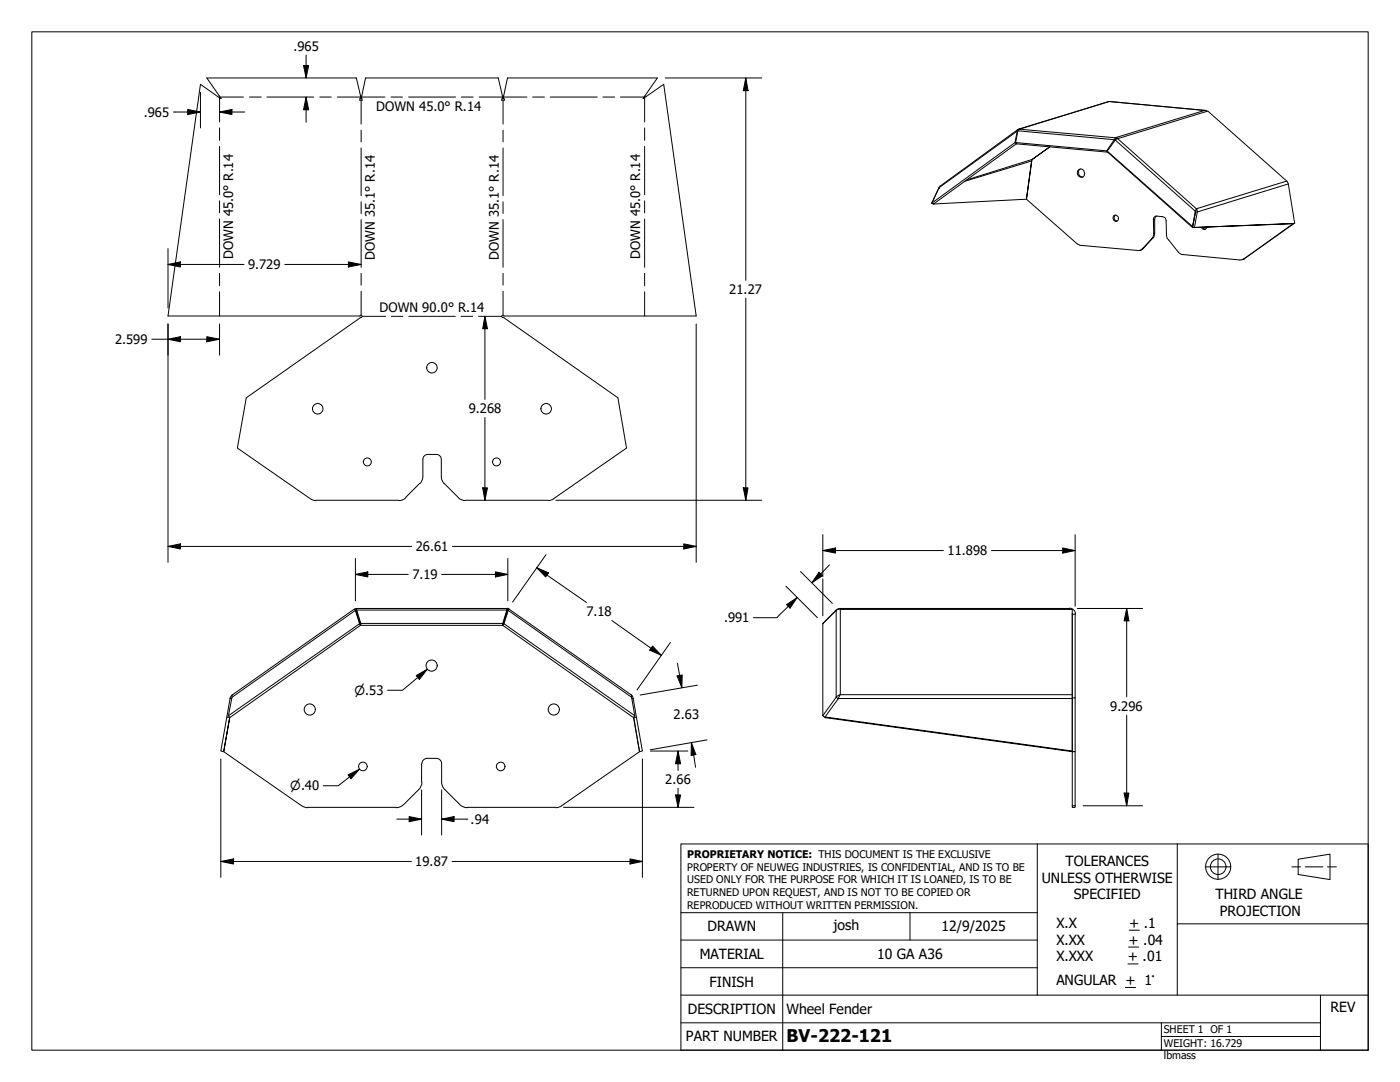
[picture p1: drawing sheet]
<svg xmlns="http://www.w3.org/2000/svg" width="279mm" height="216mm" viewBox="0 0 279 216" stroke-linecap="round" stroke-linejoin="round" font-family="sans-serif">
<!-- layer: Visible (ANSI) -->
<g fill="none" stroke="#000" stroke-width=".2">
<path d="M187.3 37.6l-1.4 3 .4 .1 18.6-.9 10 8.8 .6 .4 11.5 1 .6-.1 2.5-2.7 .2-.4-.1-3.1 .2-.5 .5-.1 1.1 .1 .6 .4 .3 3.9 2.2 2.8 .6 .4 11.9 1.2 .6-.2 9.9-7.1M187.3 37.6h.1M187.5 37.4l-.2 .2M202.6 28.4l.2 .3M202.6 28.4l-16.6 12.1M202.7 28.4l.2 .3 18.1 1.7M202.7 28.4l18.2 1.7M202.8 28.6v.1M202.8 28.7l-16.5 12M203 26.2l-.4 2.2M203 26.2h.1M203.1 25.8l-15.5 11.3-1.6 3.4"/>
<path d="M203.3 25.9l-.1-.1-.2 .4M203.5 25.7l-.4 .4-.4 2.3M203.5 25.7h.1l-.4 .1M205.9 31.9l3.6-2.6-3.6 2.6-1 7.9 1-7.8M215.1 34.1a.75 .75 0 0 1 1-.3 .75 .75 0 0 1 .3 1 .72 .72 0 0 1-.9 .6 .72 .72 0 0 1-.5-.9zM215.6 33.7a.88 .88 0 0 0-.3 1 .88 .88 0 0 0 .8 .6M220.9 30.1l.1 .3M221 30.2l17 15.2M221 30.2l17 15M221 30.3v.1M222.4 27.9l-1.5 2.2M222.4 27.9l.1 .1"/>
<path d="M222.6 27.5l.2-.1v.3v-.2zM222.8 27.4l.4 .2h-.3l-.3 .2-1.6 2.4M222.8 27.5l-.4 .4M240.5 22l-19.3-1.7-17.7 5.4M240.7 22.1l-.3-.1 .6 .2 15.9 14.1 .2 .4 1.3 7.9M186 40.5l.3 .2M186.3 40.7h.1M222.3 43a.61 .61 0 0 1 .9 .4 .61 .61 0 0 1-.7 .7 .73 .73 0 0 1-.2-1.1zM222.6 42.9a.71 .71 0 0 0-.2 .7 .71 .71 0 0 0 .5 .5M230.8 43.1l-.4 .5v3.1l-.1 .7-2.3 2.3-.5 .3M238 45.4l20.4-.8zM238.6 42.2l.2-.5 .2 .6"/>
<path d="M238.6 42.2l-.6 3.2v-.2M238.6 42.2l-.6 3M238.8 41.8l-.2 .6v-.3M239 42.3l-.4 .1-.6 3M239 42.3l-.6 3.1M239.8 45.3a.55 .55 0 0 0 .5 .5 .55 .55 0 0 0 .6-.5M240 45.3l.2 .3 .4 .1M258.2 44.6l-9.9 7.1-.4 .1M71.8 63.1h-38.3l6.5-46.3 4.1 2.9-2.8-4.1h29.8l.8 3.5 .1 .6h-.2v.3h.5l-.2-.6 .9-3.8h26.4l.9 3.5v.6h-.2v.3h.5l-.1-.6 .8-3.8h29.9l-2.9 4.1 4.2-2.9 6.4 46.3h-38.3l-.4-.1-.1 .2 .4 .1M71.8 63.1l.4-.1 .1 .2-23.2 16.2-1.7 10 14.5 10.1M100.5 63.4l22.8 16 1.7 10-14.5 10.1M61.9 99.5l1.2 .4"/>
<path d="M63.1 99.8h16.5M81 99.3a2 2 0 0 1-1.4 .6M83.8 96.5l-2.8 2.8M84.4 95.1a2 2 0 0 1-.6 1.4M84.4 91.7v3.4M87.1 90.7h-1.7a.98 .98 0 0 0-1 1M87.1 90.7a.98 .98 0 0 1 1 1M88.1 95.1a2 2 0 0 0 .6 1.4M88.1 91.7v3.4M88.6 96.5l2.8 2.8M91.5 99.3a2 2 0 0 0 1.4 .6M92.8 99.8h16.5"/>
<path d="M110.5 99.5l-1.1 .4M45.9 139.4l-.6 3.7M45.9 139.4h.3M46.4 138.6l-.1 .1-.7 4.1M46.4 138.6l-.5 .8M70.7 121.5l-24.3 17.1M70.9 121.8l-.2-.3 .4 .7M70.9 121.8l1 3-.1-.3M70.9 121.8l.9 2.7M71.1 121.9v.1M71.1 121.4l-.3 .1M71.1 121.4l.1 .3"/>
<path d="M71.2 121.7l.8 3.1v-.4M71.2 121.7l.8 2.7M71.2 122.5v.1M71.8 124.5l-26.2 18.3M71.9 124.8l-26.1 18.4M72 124.8h28.3l26.1 18.4 .3-.4-.8-4.2M72 124.4h28.3M100.6 124.5l26.1 18.3M101 122.5v.1M101.2 121.7v-.3v.6M101.2 121.7l-.9 3.1v-.4M101.2 121.7l-.9 2.7"/>
<path d="M101.2 122l.3-.5 .2 .1 24.2 17M101.2 121.4h-30.1l.1 .7M101.2 122v.2M101.2 122v.1M101.2 121.9l.1 .1M101.2 121.4l.4 .1M101.4 121.8l-.2 .4-.9 2.6 .3-.3M101.4 121.8l-.8 2.7M101.5 121.5l-.1 .3M125.9 138.6l.3 .3 .2 .5M126.1 139.4h.3l.6 3.7M166.9 139.1l.8-.5-.4 .8-2.6 3.7"/>
<path d="M166.9 139.1l.4 .3M166.9 139.1l-2.7 3.7M166.9 121.8l-2.6 2.7M167.7 121.4v.2h.3v-.2h45.4v.2h.6v17M167.7 121.5l-.8 .3-2.7 2.7v18.3M167.7 121.4l-.4 .1-.4 .2M167.7 121.4h.3M213.5 121.3a1.17 1.17 0 0 1 1.1 1.2M214 122.4v.1M214 122.6h.6v16.7M214 122.6v27.3M214.6 139.3v10.7h-.6v11.1h.6v-11.1"/>
<path d="M214.6 139.3h-.6v10.7M45.6 142.8l.2 .4M45.8 143.2l-1.2 6.8 1.2-6.8-.5-.1-1.2 6.8 .5 .1 15.6 10.8 1.2 .4M84.1 152.4v3.6M84.2 156.1a2.13 2.13 0 0 1-.6 1.5l-3 2.9M85.2 151.3h1.9M85.2 151.3a1.05 1.05 0 0 0-1 1.1M87.1 151.3a1.05 1.05 0 0 1 1 1.1M88.1 156.1a2.13 2.13 0 0 0 .7 1.5l3 2.9M88.1 152.4v3.6M126.4 143.1l1.2 6.9-15.5 10.8M126.5 143.2l.5-.1 1.2 6.8-.6 .1z"/>
<path d="M126.5 143.1v.1M164.2 142.8l.5 .4M164.7 143.1l49.3 6.8v.1l-49.3-6.8zM164.7 143.1v.1M61.4 161.1h17.7M80.5 160.5a2.13 2.13 0 0 1-1.5 .7M91.7 160.5a2.13 2.13 0 0 0 1.5 .7M93.2 161.1h17.7M112.1 160.8l-1.2 .4"/>
<circle cx="86.2" cy="73.4" r="1.05"/>
<circle cx="63.4" cy="81.6" r="1.05"/>
<circle cx="73.3" cy="92.2" r=".79"/>
<circle cx="99.1" cy="92.2" r=".79"/>
<circle cx="109" cy="81.6" r="1.05"/>
<circle cx="86.1" cy="132.8" r="1.11"/>
<circle cx="61.8" cy="141.6" r="1.11"/>
<circle cx="72.4" cy="152.9" r=".86"/>
<circle cx="99.9" cy="152.9" r=".86"/>
<circle cx="110.5" cy="141.6" r="1.11"/>
</g>
<!-- layer: Visible Narrow (ANSI) -->
<g fill="none" stroke="#000" stroke-width=".2">
<path d="M203 26.2l-15.6 11.3M203.1 26.1l19.3 1.8M203.5 25.8l19.1 1.7M203.6 25.7l17.8-5.4 19 1.7-17.6 5.4M205.9 32.1l-13.4 4.1M206 31.8l-13 4.1M222.6 27.9l16 14.3M223.1 27.7l15.7 14 18-5.6M240.9 22.2l-17.7 5.4M257.1 36.7l-18.1 5.6M228.2 49.5l-.2 .2M230.1 47.5l-.2 .1"/>
<path d="M230.4 43.8l-.2 .1M230.4 46.5h-.1M248.4 51.6l-.2 .1M70.9 121.8l-24.6 17.3M71.2 121.7h30M71.2 122.6h.1M101 122.6h.1M101.4 121.8l24.6 17.3M166.9 121.8v17.3M167.3 139.4h46.7M167.7 121.6v17h46.3M168 121.6h45.4"/>
<path d="M214 160.8h.6"/>
</g>
<!-- layer: Bend DOWN -->
<g fill="none" stroke="#000" stroke-width=".2">
<path d="M43.8 19.5v4.8M43.9 19.4h4.7M49.8 19.4h2.3M53.3 19.4h9.3M63.8 19.4h2.3M67.3 19.4h4.6M72.1 19.4h4.7M78 19.4h2.3M81.5 19.4h9.4M92.1 19.4h2.3M95.6 19.4h4.7M100.5 19.4h4.7"/>
<path d="M106.3 19.4h2.3M109.8 19.4h9.4M120.3 19.4h2.4M123.8 19.4h4.7M128.7 19.5v4.8M43.8 25.5v2.5M43.8 29.2v9.7M72.1 20v4.8M72.1 26v2.3M72.1 29.5v9.6M100.4 20v4.8M100.4 26v2.3"/>
<path d="M100.4 29.5v9.6M128.7 25.5v2.5M128.7 29.2v9.7M43.8 40.1v2.4M43.8 43.7v9.6M43.8 54.5v2.5M43.8 58.2v4.9M72.1 40.3v2.3M72.1 43.8v9.5M72.1 54.5v2.4M72.1 58.1v4.8M100.4 40.3v2.3"/>
<path d="M100.4 43.8v9.5M100.4 54.5v2.4M100.4 58.1v4.8M128.7 40.1v2.4M128.7 43.7v9.6M128.7 54.5v2.5M128.7 58.2v4.9M72.3 63.1h4.7M78.1 63.1h2.3M81.6 63.1h9.3M92 63.1h2.4M95.5 63.1h4.6"/>
</g>
<!-- layer: Border (ANSI) -->
<path d="M6.3 6.3h266.7v203.2h-266.7z" fill="none" stroke="#000" stroke-width=".2"/>
<!-- layer: Title (ANSI) -->
<g fill="none" stroke="#000" stroke-width=".2">
<path d="M135.9 168.4h137.1v41.1h-137.1zM207 168.4v30.2M234.9 168.4v15.9M240.5 173h5.1M243.1 170.4v5.1M257.8 173h1.8M259.1 171.4l6.3-1v5.1l-6.3-1zM260.5 173h3.5M264.9 173h1.8M135.9 198.6h137.1M135.9 193.1h71.1M135.9 187.6h71.1"/>
<path d="M135.9 182.1h71.1M156.2 182.1v27.4M181.6 182.1v5.5M224.6 197h2M225.1 192.3h2M225.2 189h2.1M225.4 185.6h2M263.5 198.6v10.9M273 184.3h-38.1v14.3M135.9 204.1h127.6M231.8 206.8h31.7M231.8 204.1v5.4"/>
<circle cx="243.1" cy="172.9" r="2.51"/>
<circle cx="243.1" cy="172.9" r="1.56"/>
</g>
<!-- layer: Dimension (ANSI) -->
<g fill="none" stroke="#000" stroke-width=".2">
<path d="M40 18.4v7.1M60.6 13.1h1l-.5 2.5zM61.1 19.4l.5 2.5h-1zM61.1 11v4.6M61.1 19.4v5M132.8 15.6h19.2M148.8 15.6l.5 2.5h-1zM148.8 15.6v40.3M34.6 22.4h5.4M37.5 21.8l2.5 .6-2.5 .5zM43.8 22.4l2.5-.6v1.1zM43.8 22.4h5"/>
<path d="M33.5 52.8l2.5-.5v1zM33.5 52.8h15.2M33.5 49.6v11.9M56.8 52.8h15.3M69.5 52.3l2.6 .5-2.6 .5zM148.8 59.5v40.3M30.3 67.7h13.5M33.5 67.7l2.5-.5v1zM33.5 64.6v47.6M41.3 67.2l2.5 .5-2.5 .5zM43.8 64.6v6.3M96.8 63.1l.5 2.5h-1z"/>
<path d="M96.8 63.1v16.6M138.9 64.6v47.6M96.3 97.3h1l-.5 2.5zM96.8 83.3v16.5M110.9 99.8h41.1M148.3 97.3h1l-.5 2.5zM33.5 109l2.5-.5v1zM33.5 109h48.7M70.9 114.6l2.5-.5v1zM70.9 114.6h10.6M70.9 111.4v8.5M88.1 114.6h13.2"/>
<path d="M90.3 109h48.6M98.9 114.1l2.4 .5-2.4 .5zM101.3 111.4v8.5M107.1 113.3l2.4 1-.6 .8zM107.1 113.3l9.9 6.9M109 110.7l-6.7 9.4M136.5 108.5l2.4 .5-2.4 .5zM156.8 117l6.3 6.3M159.1 119.3l-4 4h-4.7M159.8 114l6.3 6.4M163.4 114.2l.7 .7-2 1.4zM164.2 109.9l2.6-.6v1.1z"/>
<path d="M164.2 109.9h24.1M164.2 106.7v8.4M164.2 115.5v7.4M165.5 112.7l-3.4 3.6M197.9 109.9h16.7M212.1 109.3l2.5 .6-2.5 .5zM214.6 106.7v14.3M83.1 134.8l2.2-1.3-1.6 2.1zM85.3 133.5l-5 4.2h-3M122.1 123.8l9.9 6.9M130.2 128.9l1.8 1.8-2.3-1zM133.8 128.2l-6.7 9.5"/>
<path d="M135.1 134.9l1-.2v2.5zM135.2 132.3l.9 4.9M139.2 136.7l-11.4 2M157 120.6l2.1-1.3-1.4 2zM215 121.4h13M224.9 121.4l.4 2.5h-1zM224.9 121.4v17.7M44.1 151.4v23.7M69.5 154.6l2.3-1.1-1.8 1.9zM71.8 153.5l-4.3 3.3h-3M84.1 157.6v9M88.1 157.6v9"/>
<path d="M128.2 151.4v23.7M129.8 149.9h7.5M134.8 158.6h1l-.5 2.5zM135.3 149.9l.5 2.5h-1zM135.3 149.9v3.8M135.3 157.3v3.8M138 148.2l.9 2.4-1 .1zM138 148.2l.8 4.9M141.1 147.6l-11.3 2M224.3 158.2h1l-.4 2.6zM224.9 142.7v18.1M44.1 171.9l2.5-.5v1z"/>
<path d="M44.1 171.9h38M79.2 163.4h4.9M81.7 162.9l2.4 .5-2.4 .6zM88.1 163.4l2.5-.5v1.1zM88.1 163.4h5.1M90.2 171.9h38M93.2 163.4h.1M112.5 161.1h26M125.7 171.4l2.5 .5-2.5 .5zM216.2 160.8h11.8"/>
</g>
<g fill="#000">
<path d="M60.6 13.1h1l-.5 2.5zM148.8 15.6l.5 2.5h-1zM37.5 21.8l2.5 .6-2.5 .5zM43.8 22.4l2.5-.6v1.1zM61.1 19.4l.5 2.5h-1zM33.5 52.8l2.5-.5v1zM69.5 52.3l2.6 .5-2.6 .5zM33.5 67.7l2.5-.5v1zM41.3 67.2l2.5 .5-2.5 .5zM96.8 63.1l.5 2.5h-1zM96.3 97.3h1l-.5 2.5zM148.3 97.3h1l-.5 2.5z"/>
<path d="M33.5 109l2.5-.5v1zM70.9 114.6l2.5-.5v1zM98.9 114.1l2.4 .5-2.4 .5zM107.1 113.3l2.4 1-.6 .8zM136.5 108.5l2.4 .5-2.4 .5zM163.4 114.2l.7 .7-2 1.4zM164.2 109.9l2.6-.6v1.1zM212.1 109.3l2.5 .6-2.5 .5zM83.1 134.8l2.2-1.3-1.6 2.1zM130.2 128.9l1.8 1.8-2.3-1zM135.1 134.9l1-.2v2.5zM157 120.6l2.1-1.3-1.4 2z"/>
<path d="M224.9 121.4l.4 2.5h-1zM69.5 154.6l2.3-1.1-1.8 1.9zM134.8 158.6h1l-.5 2.5zM135.3 149.9l.5 2.5h-1zM138 148.2l.9 2.4-1 .1zM224.3 158.2h1l-.4 2.6zM44.1 171.9l2.5-.5v1zM81.7 162.9l2.4 .5-2.4 .6zM88.1 163.4l2.5-.5v1.1zM125.7 171.4l2.5 .5-2.5 .5z"/>
</g>
<text font-size="3.5" x="157" y="207.9">BV-222-121</text>
<g font-size="2.8">
<text x="212.7" y="172.8">TOLERANCES</text>
<text x="207.9" y="176.1">UNLESS OTHERWISE</text>
<text x="214.3" y="179.5">SPECIFIED</text>
<text x="242.6" y="179.4">THIRD ANGLE</text>
<text x="141.2" y="185.9">DRAWN</text>
<text x="166.4" y="185.6">josh</text>
<text x="187.9" y="185.7">12/9/2025</text>
<text x="210.8" y="185.2">X.X</text>
<text x="225.4" y="185.2">+ .1</text>
<text x="243.5" y="182.7">PROJECTION</text>
<text x="139.6" y="191.4">MATERIAL</text>
<text x="175.1" y="191.4">10 GA A36</text>
<text x="210.8" y="188.5">X.XX</text>
<text x="210.8" y="191.8">X.XXX</text>
<text x="225.1" y="191.8">+ .01</text>
<text x="225.2" y="188.5">+ .04</text>
<text x="141.6" y="196.8">FINISH</text>
<text x="210.8" y="196.6">ANGULAR + 1°</text>
<text x="137.3" y="202.3">DESCRIPTION</text>
<text x="157" y="202.2">Wheel Fender</text>
<text x="265.6" y="201.9">REV</text>
<text x="136.9" y="207.8">PART NUMBER</text>
</g>
<g font-size="2.6">
<text x="58.5" y="10.2">.965</text>
<text x="28.7" y="23.3">.965</text>
<text x="75.1" y="22.2">DOWN 45.0° R.14</text>
<text x="46.5" y="51.8" transform="rotate(-90 46.5 51.8)">DOWN 45.0° R.14</text>
<text x="49.5" y="53.7">9.729</text>
<text x="74.8" y="51.9" transform="rotate(-90 74.8 51.9)">DOWN 35.1° R.14</text>
<text x="99.6" y="51.9" transform="rotate(-90 99.6 51.9)">DOWN 35.1° R.14</text>
<text x="127.8" y="51.8" transform="rotate(-90 127.8 51.8)">DOWN 45.0° R.14</text>
<text x="145.5" y="58.7">21.27</text>
<text x="75.8" y="62.3">DOWN 90.0° R.14</text>
<text x="23" y="68.6">2.599</text>
<text x="93.5" y="82.4">9.268</text>
<text x="83" y="110">26.61</text>
<text x="189.1" y="110.8">11.898</text>
<text x="82.3" y="115.6">7.19</text>
<text x="117" y="123">7.18</text>
<text x="144.5" y="124.2">.991</text>
<text x="134.4" y="143.4">2.63</text>
<text x="221.6" y="141.9">9.296</text>
<text x="132.8" y="156.5">2.66</text>
<text x="93.9" y="164.4">.94</text>
<text x="82.9" y="172.8">19.87</text>
</g>
<g font-size="2.5">
<text x="70.7" y="138.7">⌀.53</text>
<text x="57.9" y="157.7">⌀.40</text>
</g>
<g font-size="2.1">
<text x="137.2" y="171.3">PROPRIETARY NOTICE: THIS DOCUMENT IS THE EXCLUSIVE</text>
<text x="137.2" y="173.7">PROPERTY OF NEUWEG INDUSTRIES, IS CONFIDENTIAL, AND IS TO BE</text>
<text x="137.2" y="176.3">USED ONLY FOR THE PURPOSE FOR WHICH IT IS LOANED, IS TO BE</text>
<text x="137.2" y="178.8">RETURNED UPON REQUEST, AND IS NOT TO BE COPIED OR</text>
<text x="137.2" y="181.3">REPRODUCED WITHOUT WRITTEN PERMISSION.</text>
<text x="232.3" y="206.1">SHEET 1 OF 1</text>
<text x="232.3" y="208.9">WEIGHT: 16.729</text>
<text x="232.3" y="211.4">lbmass</text>
</g>
</svg>
